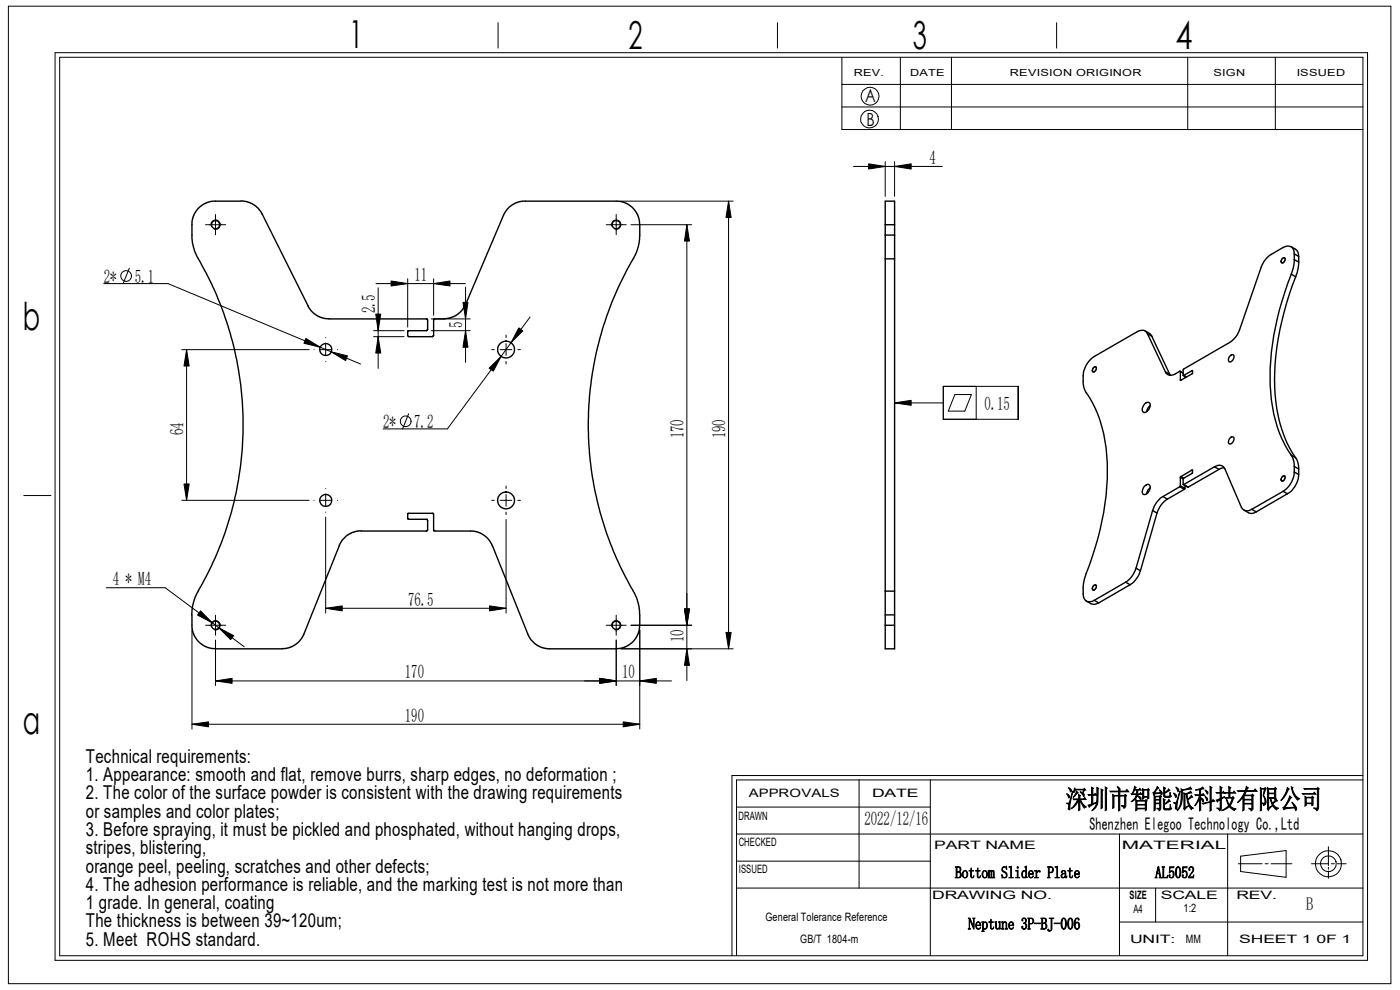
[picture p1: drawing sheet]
<svg xmlns="http://www.w3.org/2000/svg" width="297mm" height="210mm" viewBox="0 0 297 210" stroke-linecap="round" stroke-linejoin="round" font-family="sans-serif">
<g fill="none" stroke="#000" stroke-width=".21">
<path d="M1.8 1.3h293.3v207.4h-293.3zM11.7 11.2h278.4v192.5h-278.4zM12.7 12.1h276.4v190.6h-276.4zM105.7 4.8v5.4M164.9 4.8v5.4M178.6 17.9h110.5M178.6 12.1v15.4h110.5M191 12.1v15.4M201.8 12.1v15.4M224.2 4.8v5.4M252 12.1v15.4M270.6 12.1v15.4"/>
<path d="M178.6 22.7h110.5M181.1 35.3h18.8M184.3 34.8l3.5 .5-3.5 .6zM187.8 34.3v7.4M189.8 35.3l3.5-.5v1.1zM189.8 34.3v7.4M27.4 56.9l-1.3 3.3M43.6 47.7h4.3M44.8 47.9a.99 .99 0 0 1 .8-1.2 .99 .99 0 0 1 1.1 1 .99 .99 0 0 1-1.2 .9M45.7 45.5v4.3M83 59.6l3.5 .6-3.5 .5zM86.5 59.1v10.3"/>
<path d="M92 59.1v7.8M128.6 47.7h4.2M129.8 47.9a.99 .99 0 0 1 .8-1.3 .99 .99 0 0 1 1.1 1.1 .99 .99 0 0 1-1.2 .9M130.7 45.5v4.3M131.7 42.7h23.8M133.9 47.7h12.8M145.7 47.7l.6 3.4h-1.1zM145.7 47.7v96.7M154.6 42.7l.5 3.4h-1.1zM154.6 42.7v94.9M272 54.8l.4-.2a.67 .67 0 0 1 .2 .8 .67 .67 0 0 1-.7 .4l-.1-.6zM22 60.2h13.6l40.9 17"/>
<path d="M38.6 74.2h27M39.6 74.2l.5 3.4h-1.1zM39.6 74.2v31.9M64.9 71.8l3 1.9-3.4-.9zM66.6 74.2h.1M67.9 74.2h2.5M69.1 71.6h.1M69.1 76.7h.1M69.1 72.9v2.5M70.3 74.6l3.4 .9-.4 1zM71.6 74.2h.1M79.2 71.4h6.5"/>
<path d="M79.2 70.1h6.5M79.7 66.6h1.1l-.6 3.5zM79.8 60.2h18.9M80.2 71.4l.6 3.5h-1.1zM80.2 61v17.1M91.5 70.1h8.2M91.5 67.6h8.2M92 60.2l3.5-.6v1.1zM98.2 64.1h1.1l-.5 3.5zM98.8 70.1l.5 3.6h-1.1zM98.8 60.9v16M103.8 78.1l2.5-2.5-1.7 3.1z"/>
<path d="M104.3 74.2h.6M106.1 74.2h2.5M107.4 71.1v.5M107.4 72.9v2.5M107.4 76.7v.5M109.9 74.2h.5M110.1 69.6l.8 .6-2.5 2.5zM112.4 67.3l-17.5 23.7h-13.6M232 77.9l.3-.2a.63 .63 0 0 1 .2 .8 .63 .63 0 0 1-.8 .3v-.4zM86.7 87.8l-1.3 3.2M189.8 85.5l3.5-.6v1.1zM189.8 85.5h10.3"/>
<path d="M200.1 82h15.9v6.9h-15.9zM202.6 83.7h3.5l-1.4 3.5h-3.5zM207.1 82v6.9M5 105.1h5.8M38.6 106.1h27M39 102.7h1.1l-.5 3.4zM66.6 106.1h.1M67.9 106.1h2.5M69.1 103.6h.1M69.1 104.9v2.5M69.1 108.6v.1M69.1 109.7v20.3"/>
<path d="M71.6 106.1h.1M104.3 106.1h.6M106.1 106.1h2.5M107.4 103.1v.5M107.4 104.9v2.5M107.4 108.6v.6M107.4 110.2v19.8M109.9 106.1h.5M272.2 100.9h.3a.76 .76 0 0 1-.6 1.2l-.1-.6zM22.6 124.7h12.5l16.7 12.5M40.7 133.6v21M42.5 129.6l2.5 2.5-3.1-1.6z"/>
<path d="M43.6 132.6h4.3M44.8 132.9a.98 .98 0 0 1 .9-1.2 .98 .98 0 0 1 1 1.1 .98 .98 0 0 1-1.2 .8M45.7 130.5v4.2M45.7 135.8v9.6M46.4 133.2l3.2 1.6-.7 .9zM69.1 129l3.5-.5v1.1zM69.1 129h38.3M103.8 128.5l3.6 .5-3.6 .6zM128.6 132.6h4.2M129.8 132.9a.99 .99 0 0 1 .8-1.2 .99 .99 0 0 1 1.1 1 .99 .99 0 0 1-1.2 .9M130.7 130.5v4.2M130.7 135.8v9.6"/>
<path d="M131.7 137.6h23.8M133.9 132.6h12.8M135.7 133.6v21M145.2 129.2h1.1l-.6 3.4zM145.7 137.6l.6 3.5h-1.1zM154 134.2h1.1l-.5 3.4zM232 124.2l.3-.2a.63 .63 0 0 1 .2 .8 .63 .63 0 0 1-.8 .3v-.4zM40.7 153.6l3.5-.5v1.1zM40.7 153.6h95M45.7 144.4l3.5-.5v1zM45.7 144.4h96.8M127.2 143.9l3.5 .5-3.5 .5z"/>
<path d="M132.2 153.1l3.5 .5-3.5 .6zM135.7 144.4l3.5-.5v1zM156.3 171.2h41.1M156.3 176.9h132.8M182.2 165.4v23M197.4 165.4v37.3M237.5 176.9v25.8M260.4 176.9v25.8M281.8 179.6v4M289.1 165.4h-132.8v37.3M289.1 164.5h-133.8v38.2M156.3 182.7h41.1"/>
<path d="M156.3 188.4h132.8M237.5 195.6h51.6M245.2 188.4v7.2M262.7 183.2h5.1M263.2 181.6l9.6-1.2v5.7l-9.6-1.2zM268.4 183.2h.6M269.7 183.2h4.4M278.2 183.2h3.6M281.8 184v.4M281.8 184.7v1.6M282.4 183.2h.7M283.7 183.2h1.9"/>
<circle cx="184.5" cy="25.3" r="1.89"/>
<circle cx="184.6" cy="20.4" r="1.88"/>
<circle cx="26.8" cy="58.5" r="1.14"/>
<circle cx="86.1" cy="89.4" r="1.14"/>
<circle cx="281.8" cy="183.2" r="1.68"/>
<circle cx="281.8" cy="183.2" r="2.78"/>
</g>
<g fill="none" stroke="#000" stroke-width=".3">
<path d="M42.1 54.9a70 70 0 0 1-.1 70.4M51.1 42.7h-6.3l-1 .3-.9 .5-1.2 1.1-.6 1.1-.3 1-.1 4 .5 2.3 .9 1.9M51.1 42.6l1 .1 1.4 .5 .7 .4 1 1.1 10.2 20.3 1.1 1.4 .9 .7 1.1 .4 1.3 .1 20.9 .1v2.2l-.1 .2h-4l-.1 1.1 .2 .2h5.2l.1-.2v-3.5l2.2-.1M134.3 54.9a70.2 70.2 0 0 0 .7 71.7l.6 2.2 .1 3.8M134.4 54.9l.8-1.9 .4-1.8v-4.5l-.3-1-.8-1.3-.7-.7-1.2-.7-1.3-.3h-20.5l-1 .2-1.7 1-1.1 1.4-8.6 19.9-.9 1.1-.9 .7-1.1 .4-1.3 .2M187.8 47.7v-5h2v5M187.8 49.9v5M187.8 54.9v70.5M187.8 47.7h2M187.8 49.9h2M187.8 47.7v2.2M187.8 54.9h2"/>
<path d="M189.8 49.9v5M189.8 54.9v70.5M189.8 47.7v2.2M272 54.9l.4-.2a.55 .55 0 0 1 .1 .7 .55 .55 0 0 1-.7 .2zM273.9 52.3a1.97 1.97 0 0 1 1.6 2.1M273.9 58.2a56.5 56.5 0 0 0-4.2 26.6 25.8 25.8 0 0 0 4.2 11.8M273.9 58.2l1 .5M274.6 53.8a1.44 1.44 0 0 0-.7-1.5 1.44 1.44 0 0 0-1.7 .2l-2.5 1.5a5.2 5.2 0 0 0-2.2 2.7l-4.5 13.2a5.2 5.2 0 0 1-2.1 2.7l-9.8 5.7-.1 .1v1.2h.1M274.6 55.1l-.1 1.1-.6 2M274.6 53.8v1.3M274.6 55.1l.9 .5M274.6 53.8l.9 .6"/>
<path d="M274.9 58.7a57 57 0 0 0-4.2 26.6 26.3 26.3 0 0 0 4.2 11.8M275.5 55.6l-.1 1.1-.5 2M275.5 54.4v1.2M232 78l.3-.2a.55 .55 0 0 1 .2 .7 .55 .55 0 0 1-.7 .2zM242.9 70.2a2.42 2.42 0 0 1 1.4 1.1M243.4 70.8a1.38 1.38 0 0 0-2.1-.4l-9.1 5.2a5.9 5.9 0 0 0-2.3 6.3l.1 .6a28.1 28.1 0 0 1 4.9 15.7 63.4 63.4 0 0 1-4.9 24.7 9.4 9.4 0 0 0-.1 3.9 1.39 1.39 0 0 0 2.3 .5M243.4 70.8l3.8 8.1M243.4 70.8l.9 .5M244.3 71.3l3.9 8.1M247.2 78.9l1 .5M248.2 79.4v.2M250.4 78.7l.6 .4"/>
<path d="M250.4 78.8l-.1-.1-.9 .6a1.38 1.38 0 0 1-2.2-.4M250.4 78.8l.6 .4M250.4 78.8v1.8M251 79.7l.7 .3M251.1 79.6l.6 .4M251.4 79.8v.4M252.9 78.6l.1 .1M252.9 78.6l-1.8 1M253 78.7l-.1 .6-2.4 1.3M261 75.5l.6-.3a1 1 0 0 1-.8 1.6l-.2-.6zM242.9 85.6a.64 .64 0 0 1 .9-.2 .64 .64 0 0 1 .1 1l-.5 .8a.64 .64 0 0 1-.9 .2 .64 .64 0 0 1-.1-1zM244 86l-.4 .4-.4 .9"/>
<path d="M250.4 80.6h.1M252.9 99.7l.1 .1M252.9 99.7l-2.4 1.4M253 99.8l-.1 .6-1.8 1M257.6 99a1.41 1.41 0 0 1 2.2 .4l3.6 8.2a1.43 1.43 0 0 0 2.2 .4M257.6 99l-6.5 3.8M257.6 99l1 .6M258.6 99.6l-6.5 3.7M259.7 99.2l-1.1 .4M261 92.9l.6-.2a.96 .96 0 0 1-.8 1.4l-.2-.5zM273.9 96.6a4.3 4.3 0 0 1 .7 2.3M273.9 96.6l1 .5"/>
<path d="M274.6 98.9v1.2M274.6 98.9l.9 .6M274.9 97.1a4.1 4.1 0 0 1 .6 2.4M275.5 99.5v1.2M76.6 112.6h13.9l.2-.2v-2l-.1-.2-4-.1-.1-1.1 5.4-.1 .1 .2 .1 3.5h8.3l.7 .2 1.1 .4 .9 .6 .9 1.1 .4 .9M76.6 112.6l-1.3 .2-1.2 .4-.8 .6-1.1 1.3-7.7 19.4-.7 1.2-.7 .7-1.3 .8-1.9 .4h-14.2M104.5 115.8l7.5 18.9 .7 1.1 1.4 1.2 .9 .4 1.2 .2 15.4-.1 1.5-.5 1.4-1.1 1-1.7 .2-1.6M242.9 103a.64 .64 0 0 1 .9-.1 .64 .64 0 0 1 .1 .9l-.5 .8a.64 .64 0 0 1-.9 .2 .64 .64 0 0 1-.1-.9zM244 103.5l-.4 .3-.4 .9M244.5 108.3l-3.5 12.2M244.5 108.3l.9 .5M245.4 108.8l-3.5 12.3"/>
<path d="M246.7 105.3a5 5 0 0 0-2.2 3M246.7 105.3l.9 .6M247.6 105.9a5.5 5.5 0 0 0-2.2 2.9M250.3 103.3l-3.6 2M250.3 103.3l.9 .5M250.4 103l-.1 .3M250.4 101.3l.6 .3M250.4 101.3v1.7M250.4 103l1 .6M250.5 101.1l-.1 .2M250.5 101.1l.6 .3M251 101.6v1.1l.1 .1"/>
<path d="M251 102.8l1.1 .5M251.1 101.4l-.1 .2M251.1 102.8l1 .5M251.2 103.8l-3.6 2.1M251.4 103.6l-.2 .2M251.4 103v.6M263.9 108.2l1.3 .7h.6l.7-.3M265.6 108l.9 .6M272 101.1l.4-.1a.55 .55 0 0 1 .1 .7 .55 .55 0 0 1-.7 .2zM272.2 104.2l.9 .5M272.2 104.2l-6.6 3.8M273.1 104.7l-6.6 3.9"/>
<path d="M274.6 100.1a5.2 5.2 0 0 1-2.4 4.1M274.6 100.1l.9 .6M275.5 100.7a5.1 5.1 0 0 1-2.4 4M40.7 130.4l.1 3.1 .3 1 .4 .9 .9 1 .9 .6 1.1 .5 1.3 .1M42.1 125.4l-.6 1-.5 1.6-.3 2.4M187.8 125.4v5M187.8 132.6v5h2v-5M187.8 130.4v2.2M187.8 130.4h2M187.8 125.4h2M187.8 132.6h2M189.8 125.4v5"/>
<path d="M189.8 130.4v2.2M230.5 127.5a2.1 2.1 0 0 0 2.6 .4M232 124.2l.3-.1a.55 .55 0 0 1 .2 .7 .55 .55 0 0 1-.7 .2zM232.2 127.3l.9 .6M238.8 123.5l-6.6 3.8M238.8 123.5l.9 .5M239.7 124l-6.6 3.9M241 120.5a5.5 5.5 0 0 1-2.2 3M241 120.5l.9 .6M241.9 121.1a5.5 5.5 0 0 1-2.2 2.9"/>
<circle cx="45.7" cy="47.6" r=".87"/>
<circle cx="130.7" cy="47.6" r=".87"/>
<circle cx="69.1" cy="74.1" r="1.29"/>
<circle cx="107.3" cy="74.1" r="1.8"/>
<circle cx="69.1" cy="106.1" r="1.28"/>
<circle cx="107.3" cy="106.1" r="1.8"/>
<circle cx="45.7" cy="132.6" r=".88"/>
<circle cx="130.7" cy="132.6" r=".88"/>
</g>
<g fill="#000">
<path d="M184.3 34.8l3.5 .5-3.5 .6zM189.8 35.3l3.5-.5v1.1zM145.7 47.7l.6 3.4h-1.1zM154.6 42.7l.5 3.4h-1.1zM39.6 74.2l.5 3.4h-1.1zM64.9 71.8l3 1.9-3.4-.9zM70.3 74.6l3.4 .9-.4 1zM80.2 71.4l.6 3.5h-1.1zM79.7 66.6h1.1l-.6 3.5zM83 59.6l3.5 .6-3.5 .5zM92 60.2l3.5-.6v1.1zM98.8 70.1l.5 3.6h-1.1z"/>
<path d="M98.2 64.1h1.1l-.5 3.5zM103.8 78.1l2.5-2.5-1.7 3.1zM110.1 69.6l.8 .6-2.5 2.5zM189.8 85.5l3.5-.6v1.1zM39 102.7h1.1l-.5 3.4zM42.5 129.6l2.5 2.5-3.1-1.6zM46.4 133.2l3.2 1.6-.7 .9zM69.1 129l3.5-.5v1.1zM103.8 128.5l3.6 .5-3.6 .6zM145.2 129.2h1.1l-.6 3.4zM145.7 137.6l.6 3.5h-1.1zM154 134.2h1.1l-.5 3.4z"/>
<path d="M40.7 153.6l3.5-.5v1.1zM45.7 144.4l3.5-.5v1zM127.2 143.9l3.5 .5-3.5 .5zM132.2 153.1l3.5 .5-3.5 .6zM135.7 144.4l3.5-.5v1z"/>
</g>
<g font-size="8.2">
<text x="74.1" y="10.2">1</text>
<text x="133.3" y="10.4">2</text>
<text x="193.7" y="10.5">3</text>
<text x="249.4" y="10.5">4</text>
<text x="4.8" y="70">b</text>
<text x="4.9" y="155.7">a</text>
</g>
<text font-size="5.6" x="226.1" y="171.4">深圳市智能派科技有限公司</text>
<g font-size="4.1">
<text x="18.2" y="161.8">Technical requirements:</text>
<text x="18.2" y="165.7">1. Appearance: smooth and flat, remove burrs, sharp edges, no deformation ;</text>
<text x="18.2" y="169.6">2. The color of the surface powder is consistent with the drawing requirements</text>
<text x="18.2" y="173.5">or samples and color plates;</text>
<text x="18.2" y="177.3">3. Before spraying, it must be pickled and phosphated, without hanging drops,</text>
<text x="18.2" y="181.2">stripes, blistering,</text>
<text x="18.2" y="185.1">orange peel, peeling, scratches and other defects;</text>
<text x="18.2" y="189">4. The adhesion performance is reliable, and the marking test is not more than</text>
<text x="18.2" y="192.9">1 grade. In general, coating</text>
<text x="18.2" y="196.7">The thickness is between 39~120um;</text>
<text x="18.2" y="200.6">5. Meet ROHS standard.</text>
</g>
<g font-size="4">
<text x="197.2" y="34.8">4</text>
<text x="87.9" y="59.6">11</text>
<text x="22" y="60">2*</text>
<text x="28.6" y="60">5.1</text>
<text x="79.6" y="66.5" transform="rotate(-90 79.6 66.5)">2.5</text>
<text x="98.1" y="69.6" transform="rotate(-90 98.1 69.6)">5</text>
<text x="208.8" y="87">0.15</text>
<text x="38.9" y="92.3" transform="rotate(-90 38.9 92.3)">64</text>
<text x="81.3" y="90.8">2*</text>
<text x="87.9" y="90.8">7.2</text>
<text x="145.1" y="93" transform="rotate(-90 145.1 93)">170</text>
<text x="153.9" y="93" transform="rotate(-90 153.9 93)">190</text>
<text x="23.9" y="124.1">4 * M4</text>
<text x="86.6" y="128.5">76.5</text>
<text x="145.1" y="136.2" transform="rotate(-90 145.1 136.2)">10</text>
<text x="85.9" y="143.9">170</text>
<text x="132" y="143.9">10</text>
<text x="85.9" y="153.1">190</text>
<text x="183.4" y="175.1">2022/12/16</text>
</g>
<g font-size="3.9">
<text x="183.6" y="21.6">A</text>
<text x="183.8" y="26.6">B</text>
<text x="231.1" y="176">Shenzhen Elegoo Technology Co.,Ltd</text>
<text x="277.1" y="193">B</text>
</g>
<g font-size="3.5">
<text x="202.6" y="186.3">Bottom Slider Plate</text>
<text x="245" y="186.3">AL5052</text>
<text x="205.4" y="197.1">Neptune 3P-BJ-006</text>
</g>
<g font-size="2.5">
<text x="156.7" y="173.9">DRAWN</text>
<text x="158.8" y="169.2">APPROVALS</text>
<text x="185" y="169.2">DATE</text>
<text x="156.7" y="179.4">CHECKED</text>
<text x="156.8" y="185.1">ISSUED</text>
<text x="198.2" y="180.1">PART NAME</text>
<text x="238" y="180.1">MATERIAL</text>
<text x="197.7" y="190.7">DRAWING NO.</text>
<text x="239.6" y="190.7">SIZE</text>
<text x="246.3" y="190.7">SCALE</text>
<text x="262.3" y="190.7">REV.</text>
<text x="162.4" y="195.3">General Tolerance Reference</text>
<text x="240.5" y="193.8">A4</text>
<text x="251.1" y="193.5">1:2</text>
<text x="169.8" y="199.9">GB/T 1804-m</text>
<text x="239.7" y="199.9">UNIT:</text>
<text x="251.5" y="199.9">MM</text>
<text x="262.9" y="199.9">SHEET 1</text>
<text x="279.3" y="199.9">0F 1</text>
</g>
<g font-size="2.1">
<text x="181.1" y="16.1">REV.</text>
<text x="193.1" y="16.1">DATE</text>
<text x="214.2" y="16.1">REVISION ORIGINOR</text>
<text x="257.4" y="16.1">SIGN</text>
<text x="275.1" y="16.1">ISSUED</text>
</g>
</svg>
